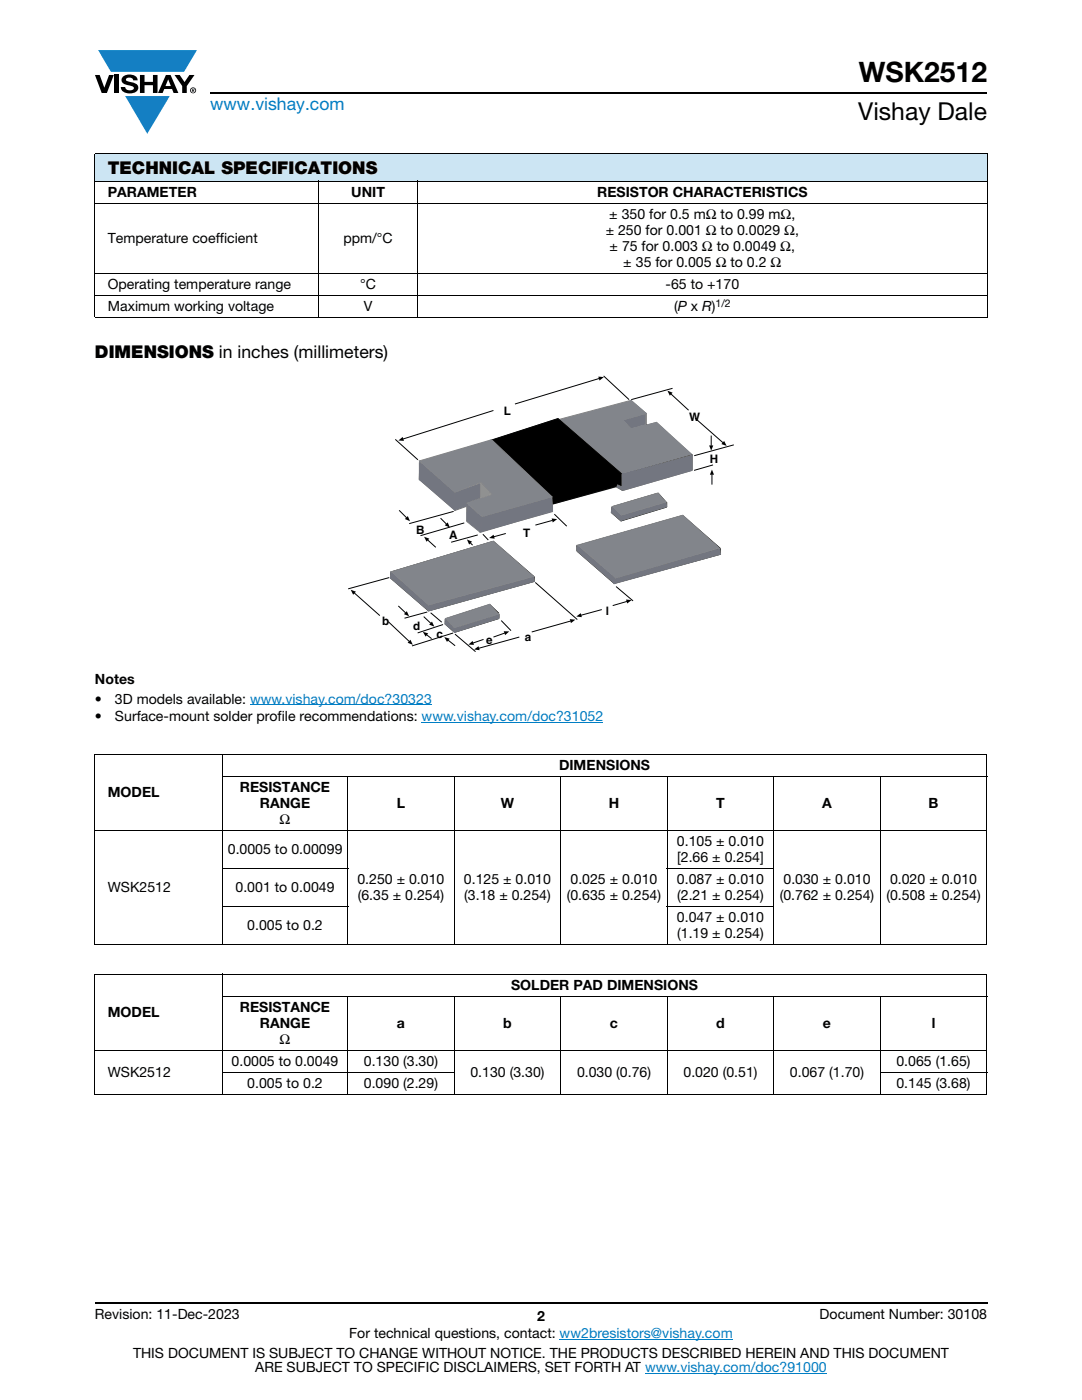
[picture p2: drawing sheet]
<svg xmlns="http://www.w3.org/2000/svg" width="216mm" height="279mm" viewBox="0 0 216 279" stroke-linecap="round" stroke-linejoin="round" font-family="sans-serif">
<g fill="#147fc3">
<path d="M19.6 10h19.7l-2.6 4.3h-1.1h-13.5z"/>
<path d="M25 19.2h8.9l-4.5 7.5z"/>
</g>
<g fill="#000">
<path d="M18.9 15h1l.9 2.5 1-2.5h.9l-1.4 3.6h-1zM22.9 15h.9v3.6h-.9zM24.6 15.3a2.1 2.1 0 0 1 2.8 .3l.1 .4h-.9a.79 .79 0 0 0-.7-.5 .79 .79 0 0 0-.8 .4l.3 .3 1 .2a1.08 1.08 0 0 1 1.2 1 1.08 1.08 0 0 1-1.1 1.2 1.73 1.73 0 0 1-2.4-1.2h.9a.96 .96 0 0 0 .8 .6 .96 .96 0 0 0 .9-.4 1.31 1.31 0 0 0-1.2-.6 1.03 1.03 0 0 1-1.1-.6 1.03 1.03 0 0 1 .2-1.1zM27.9 15h.9v1.3h1.7v-1.3h.9v3.6h-.9v-1.6h-1.7v1.6h-.9zM34.8 15h1.1l.9 1.4 1-1.4h1l-1.5 2.2v1.4h-.9v-1.4z"/>
<path d="M33.6 15.9l.5 1.3h-1.1zM33.1 15l-1.6 3.6h1l.3-.8h1.5l.3 .8h1l-1.6-3.6z"/>
<path d="M38.4 17.8h.2v.2h-.2zM38.3 17.7v.7h.1v-.3l.4 .3-.2-.3 .2-.2-.1-.2z"/>
<path d="M38.1 18a.46 .46 0 0 1 .9 0 .46 .46 0 0 1-.9 0zM37.9 18a.6 .6 0 0 0 1.2 0 .6 .6 0 0 0-1.2 0z"/>
</g>
<path d="M42 18.6h155M18.9 260h178.1" fill="none" stroke="#000" stroke-width=".36"/>
<path d="M49.9 140.6h36.3M84.1 144.2h36.3M111.7 267.3h34.5M128.7 274h36.3" fill="none" stroke="#007ec4" stroke-width=".2"/>
<path d="M18.9 30.7h178.1v5.5h-178.1z" fill="#cce5f3"/>
<g fill="none" stroke="#000" stroke-width=".2">
<path d="M18.9 30.7h178.1M18.9 36.2h178.1M18.9 30.8v32.5M63.5 36.1v27.4M83.4 36.1v27.4M197 30.8v32.5M18.9 40.6h178.1M18.9 54.5h178.1M18.9 58.9h178.1M18.9 63.4h178.1M18.9 150.5h178.1M18.9 150.6v37.8"/>
<path d="M44.3 154.9h152.7M44.4 150.5v38.1M69.4 154.9v33.7M90.6 154.9v33.7M111.9 154.9v33.7M133.1 154.9v33.7M154.4 154.9v33.7M175.6 154.9v33.7M196.9 150.6v37.8M18.9 165.7h178.1M44.3 173.3h25.2M133.1 173.3h21.4"/>
<path d="M18.9 188.5h178.1M18.9 194.5h178.1M18.9 194.5v23.9M44.3 180.9h25.2M44.3 198.9h152.7M44.4 194.4v24.1M69.4 198.8v19.7M90.6 198.8v19.7M111.9 198.8v19.7M133.1 180.9h21.4M133.1 198.8v19.7M154.4 198.8v19.7"/>
<path d="M175.6 198.8v19.7M196.9 194.5v23.9M18.9 209.6h178.1M18.9 218.4h178.1M44.3 214h46.4M175.6 214h21.4"/>
</g>
<g fill="none" stroke="#737680" stroke-width=".2">
<path d="M125.9 79.9l3.1 2.6M83.7 95.7l7.1 6.2M83.7 92.3v3.5M90.8 98.3v3.5M96.1 96.6l-5.4 1.7M96.1 96.5l2 2.2M97.9 98.8l-4.8 1.6M97.9 87.9l12.4 11.2M97.9 87.9l-14.2 4.3M110.3 99.3v2.8l-14.7 4.1M112 84.3l12.2 10.5M112.1 84.2l-.8-.7-13.3 4.4"/>
<path d="M122.9 97.1l1.1 .3M123 97.2l-12.6 3.4M124.2 94.8v3.1M124.3 84l1.6 1.7M128.7 82.5l-4.5 1.4M131 84.3l7.1 6.5M131.1 84.3l-5.2 1.4M138.1 90.9v2.9M138.1 93.9l-13.9 4M93.1 100.3v3.7"/>
</g>
<path d="M111.6 83.7l14.3-3.8 3 2.6-4.7 1.3 1.7 1.9 5.1-1.4 7.1 6.5-14 3.7z" fill="#82858b"/>
<path d="M111.6 83.7l14.3-3.8 3 2.6-4.7 1.3 1.7 1.9 5.1-1.4 7.1 6.5-14 3.7z" fill="none" stroke="#82858b" stroke-width=".2"/>
<path d="M93.2 100.6l2.9 2.5-.3 3.1-2.7-2.1z" fill="#737680"/>
<path d="M83.7 92.1l7.1 6.3M110.3 99.1l-14.3 4.2-.1 2.9M93.2 100.6l2.9 2.5-.3 3.1-2.7-2.1z" fill="none" stroke="#737680" stroke-width=".2"/>
<path d="M90.8 98.3l5-1.8v2.9l-2.7 .9-.1 .8-2.3 .8z" fill="#737680"/>
<path d="M90.8 98.3l5-1.8v2.9l-2.7 .9-.1 .8-2.3 .8z" fill="none" stroke="#737680" stroke-width=".2"/>
<g fill="none" stroke="#000" stroke-width=".2">
<path d="M119.6 75.5l-16.8 5.1M120.4 75l5.1 4.8M133.9 78.6l3.5 3.3M134.2 77.5l-8.2 2.3M78.9 87.7l4.5 4.1M98.5 81.9l-18.1 5.7M128.9 82.5v2.3M131.2 98.5l-9.1 2.7-.1 1.1M131.3 98.4l1.7 2M138.1 90.8l-13.9 3.9M138.7 83.5l5.6 4.9M141.9 86.9v2.1"/>
<path d="M142.1 94.7v2M142.3 92.8l-3.8 1.1M146.4 88.8l-7.9 2.1M77.9 115.3l7.6 6.6M77.9 114.2v1.1M98.3 108.1l-20.4 6.1 7.6 6.6M98.4 108l8.2 7.1v.8M106.6 115.2l-21.1 5.8M106.7 116l-21.2 5.9M115.1 108.9v1.1M115.1 108.9l7.5 6.4M115.2 110l7.3 6.4"/>
<path d="M122 102.2l1.9 1.8M122.2 101.2l1.8 1.8M122.6 116.4h.1M122.6 115.3l-.1 1M124 103v1M133 100.3l-9 2.7M133 101.2l-9.1 2.8M136.2 102.9l-21.1 6M136.2 102.9l7.5 6.6M143.6 109.5l-21 5.8M143.7 110.6l-21.3 5.8M85.5 120.9v1"/>
<path d="M88.9 123.5v1.1M99.6 122.4l-1.9-1.7-8.8 2.8 1.8 1.7v.9M99.6 122.6v.8l-8.9 2.8-1.8-1.7"/>
</g>
<g fill="#000">
<path d="M119.4 75.2l1.1 .1-.9 .6z" fill-rule="evenodd"/>
<path d="M133.2 78l1 .4-.5 .6z" fill-rule="evenodd"/>
<path d="M79.5 87.9l.8-.7 .3 .8z" fill-rule="evenodd"/>
<path d="M141.5 88.9h.8l-.4 1z" fill-rule="evenodd"/>
<path d="M142.1 93.7l.4 1h-.9z" fill-rule="evenodd"/>
<path d="M144.5 88l.5 1-1.1-.4z" fill-rule="evenodd"/>
</g>
<path d="M90.7 125.3l8.9-2.7-.1 .8-8.8 2.8z" fill="#737680"/>
<path d="M90.7 125.3l8.9-2.7-.1 .8-8.8 2.8z" fill="none" stroke="#737680" stroke-width=".2"/>
<g fill="none" stroke="#000" stroke-width=".2">
<path d="M98 87.8l13.3-4.3 12.8 11.1 .1 3.2-1.2-.7-12.7 3.5v-1.5zM70.7 118.3l5.1 4.6M77.7 115.3l-8.2 2.2M79.6 101.8l1.5 1.5M85.3 107.8l1.7 1.4M87.9 103.4l1.2 1.2M90.5 102.1l-8.9 2.4M92.6 104.4l-8.7 2.5M93.9 108.3l.4 .5M95.3 106.8l-5.3 1.4M106.8 116.2l8.4 7.4M122.9 117.1l3.4 2.8"/>
<path d="M133 100.2v1M143.8 109.5v1.2M77.5 124.1l4.2 3.9M79.5 120.9l1.4 1.4M84.5 123.1l1.5 1.3M85.1 126.7l1 .8M85.3 122.1l-4.6 1.3M85.9 122.3l2.2 1.9M88.4 124.6l-5.1 1.7M89.4 127.7l1.4 1.2M90.4 126.3l-8.2 2.6M90.8 126.6l4.1 3.5"/>
<path d="M96.5 127.6l-2.1 .7M100 123.8l2 2.1M100.7 126.3l-2.2 .8M103.6 127.1l-8.1 2.3M113.9 123.9l-7.8 2.2M120.1 121.7l-4.2 1.1M125.1 120l-2.8 .9"/>
</g>
<g fill="#000">
<path d="M70 117.7l1 .4-.5 .6z" fill-rule="evenodd"/>
<path d="M81.1 103.3l.3-.3 .4 1-1-.4z" fill-rule="evenodd"/>
<path d="M84.6 107.1l1.1 .4-.6 .6z" fill-rule="evenodd"/>
<path d="M89 104.5l.3-.2 .5 1-1.1-.5z" fill-rule="evenodd"/>
<path d="M93.2 107.7l1 .4-.6 .6z" fill-rule="evenodd"/>
<path d="M81.2 122l.4 1-1-.4z" fill-rule="evenodd"/>
<path d="M81.9 127.7l.5 1-1.1-.4z" fill-rule="evenodd"/>
<path d="M84.4 126.1l1 .3-.5 .7z" fill-rule="evenodd"/>
<path d="M86.2 124.1l.5 1-1.1-.4z" fill-rule="evenodd"/>
<path d="M88.7 127.1l1 .4-.5 .6z" fill-rule="evenodd"/>
<path d="M93.5 128.6l.8-.7 .3 .8z" fill-rule="evenodd"/>
<path d="M94.6 129.6l.9-.6 .2 .8z" fill-rule="evenodd"/>
<path d="M100.5 126h1.1l-.8 .8z" fill-rule="evenodd"/>
<path d="M113.7 123.6l1.1 .1-.9 .7z" fill-rule="evenodd"/>
<path d="M115 123l.9-.6 .2 .8z" fill-rule="evenodd"/>
<path d="M124.9 119.7l1.1 .1-.9 .6z" fill-rule="evenodd"/>
</g>
<path d="M98 87.8l13.3-4.3 12.8 11.1 .1 3.2-1.2-.7-12.7 3.5v-1.5z" fill="#000"/>
<path d="M78 114.2l7.4 6.5v1.1l-7.5-6.4z" fill="#737680"/>
<path d="M78 114.2l7.4 6.5v1.1l-7.5-6.4z" fill="none" stroke="#737680" stroke-width=".2"/>
<path d="M85.5 120.8l21-5.7 .1 .9-21.1 5.9z" fill="#737680"/>
<path d="M85.5 120.8l21-5.7 .1 .9-21.1 5.9z" fill="none" stroke="#737680" stroke-width=".2"/>
<path d="M88.9 123.6l1.7 1.6v.9l-1.8-1.6z" fill="#737680"/>
<path d="M88.9 123.6l1.7 1.6v.9l-1.8-1.6z" fill="none" stroke="#737680" stroke-width=".2"/>
<path d="M115.2 108.9l7.4 6.3-.1 1.2-7.4-6.4z" fill-rule="evenodd" fill="#737680"/>
<path d="M115.2 108.9l7.4 6.3-.1 1.2-7.4-6.4z" fill="none" stroke="#737680" stroke-width=".2"/>
<path d="M122.6 115.3l21.1-5.8 .1 1.1-21.2 5.9z" fill="#737680"/>
<path d="M122.6 115.3l21.1-5.8 .1 1.1-21.2 5.9z" fill="none" stroke="#737680" stroke-width=".2"/>
<path d="M122.1 101.3l1.9 1.6v1l-2-1.6z" fill="#737680"/>
<path d="M122.1 101.3l1.9 1.6v1l-2-1.6z" fill="none" stroke="#737680" stroke-width=".2"/>
<path d="M124.1 102.9l8.8-2.6 .1 .9-9.1 2.7z" fill="#737680"/>
<path d="M124.1 102.9l8.8-2.6 .1 .9-9.1 2.7z" fill="none" stroke="#737680" stroke-width=".2"/>
<path d="M124.3 83.8l4.6-1.3v2.2l-3 .9z" fill="#737680"/>
<path d="M124.3 83.8l4.6-1.3v2.2l-3 .9z" fill="none" stroke="#82858b" stroke-width=".2"/>
<path d="M124.1 94.6l14-3.8v3l-13.8 4.1-1.2-.6 .1-.5 .9 .4z" fill="#737680"/>
<path d="M124.1 94.6l14-3.8v3l-13.8 4.1-1.2-.6 .1-.5 .9 .4z" fill="none" stroke="#737680" stroke-width=".2"/>
<path d="M96.1 103.2l14-4 .1 2.8-14.3 4.2z" fill="#737680"/>
<path d="M96.1 103.2l14-4 .1 2.8-14.3 4.2z" fill="none" stroke="#737680" stroke-width=".2"/>
<path d="M83.8 92.2l6.9 6.1v3.4l-7.1-6z" fill="#737680"/>
<path d="M83.8 92.2l6.9 6.1v3.4l-7.1-6z" fill="none" stroke="#737680" stroke-width=".2"/>
<path d="M83.7 92l14.4-4.2 12 11.4-13.9 3.9-3-2.7 5-1.7-2.2-2.4-5.2 1.9z" fill="#82858b"/>
<path d="M83.7 92l14.4-4.2 12 11.4-13.9 3.9-3-2.7 5-1.7-2.2-2.4-5.2 1.9z" fill="none" stroke="#82858b" stroke-width=".2"/>
<path d="M78.1 114.1l20.4-6.1 8 7.1-21 5.6z" fill="#82858b"/>
<path d="M78.1 114.1l20.4-6.1 8 7.1-21 5.6z" fill="none" stroke="#82858b" stroke-width=".2"/>
<path d="M115.3 108.8l20.9-6 7.3 6.6-20.7 5.9z" fill="#82858b"/>
<path d="M115.3 108.8l20.9-6 7.3 6.6-20.7 5.9z" fill="none" stroke="#82858b" stroke-width=".2"/>
<path d="M122.2 101.1l9.1-2.7 1.6 1.8-9 2.6z" fill="#82858b"/>
<path d="M122.2 101.1l9.1-2.7 1.6 1.8-9 2.6z" fill="none" stroke="#82858b" stroke-width=".2"/>
<path d="M88.9 123.4l8.8-2.8 1.7 2-8.7 2.6z" fill="#82858b"/>
<path d="M88.9 123.4l8.8-2.8 1.7 2-8.7 2.6z" fill="none" stroke="#82858b" stroke-width=".2"/>
<path d="M96 96.5v2.9" fill="none" stroke="#737680" stroke-width=".2"/>
<path d="M95.8 99.4l2.2-.7z" fill="#8b8e92"/>
<path d="M95.8 99.4l2.2-.7z" fill="none" stroke="#8b8e92" stroke-width=".2"/>
<path d="M95.8 96.4l2.2 2.1-2.2 .8z" fill="#8b8e92"/>
<path d="M95.8 96.4l2.2 2.1-2.2 .8z" fill="none" stroke="#8b8e92" stroke-width=".2"/>
<path d="M96.3 106.6l1.1 1.2M100.9 106.5l-2.4 .6M110.3 103.9l-3.5 .9M110.6 102.6l2.5 2.4" fill="none" stroke="#000" stroke-width=".2"/>
<g fill="#000">
<path d="M97.6 107.4l.9-.7 .2 .8z" fill-rule="evenodd"/>
<path d="M110.1 103.5l1.1 .1-.9 .7z" fill-rule="evenodd"/>
</g>
<text font-size="5.6" x="171.3" y="16.4">WSK2512</text>
<text font-size="4.9" x="171.3" y="24">Vishay Dale</text>
<text font-size="3.5" fill="#007ec4" x="42" y="21.9">www.vishay.com</text>
<g font-size="3.5">
<text x="21.5" y="34.8">TECHNICAL SPECIFICATIONS</text>
<text x="18.9" y="71.4">DIMENSIONS in inches (millimeters)</text>
</g>
<g font-size="2.8">
<text x="21.5" y="39.3">PARAMETER</text>
<text x="70.1" y="39.3">UNIT</text>
<text x="119.2" y="39.3">RESISTOR CHARACTERISTICS</text>
<text x="120.9" y="46.9">± 250 for 0.001 Ω to 0.0029 Ω,</text>
<text x="121.6" y="43.7">± 350 for 0.5 mΩ to 0.99 mΩ,</text>
<text x="21.5" y="48.5">Temperature coefficient</text>
<text x="68.5" y="48.5">ppm/°C</text>
<text x="121.6" y="50.1">± 75 for 0.003 Ω to 0.0049 Ω,</text>
<text x="124.4" y="53.3">± 35 for 0.005 Ω to 0.2 Ω</text>
<text x="21.5" y="57.7">Operating temperature range</text>
<text x="71.9" y="57.7">°C</text>
<text x="132.8" y="57.7">-65 to +170</text>
<text x="21.5" y="62.1">Maximum working voltage</text>
<text x="72.6" y="62.1">V</text>
<text x="134.5" y="62.1">(P x R)</text>
<text x="18.9" y="136.5">Notes</text>
<text x="18.9" y="140.4">•</text>
<text x="18.9" y="144">•</text>
<text x="22.9" y="140.4">3D models available: www.vishay.com/doc?30323</text>
<text x="22.9" y="144">Surface-mount solder profile recommendations: www.vishay.com/doc?31052</text>
<text x="111.5" y="153.6">DIMENSIONS</text>
<text x="21.5" y="159">MODEL</text>
<text x="47.9" y="158.1">RESISTANCE</text>
<text x="51.9" y="161.2">RANGE</text>
<text x="79.2" y="161.2">L</text>
<text x="99.9" y="161.2">W</text>
<text x="121.5" y="161.2">H</text>
<text x="142.9" y="161.2">T</text>
<text x="164.1" y="161.2">A</text>
<text x="185.3" y="161.2">B</text>
<text x="55.8" y="164.4">Ω</text>
<text x="45.4" y="170.4">0.0005 to 0.00099</text>
<text x="135.1" y="168.8">0.105 ± 0.010</text>
<text x="135.1" y="172">[2.66 ± 0.254]</text>
<text x="21.5" y="178">WSK2512</text>
<text x="47" y="178">0.001 to 0.0049</text>
<text x="71.3" y="176.4">0.250 ± 0.010</text>
<text x="71.4" y="179.6">(6.35 ± 0.254)</text>
<text x="92.6" y="176.4">0.125 ± 0.010</text>
<text x="92.6" y="179.6">(3.18 ± 0.254)</text>
<text x="113.1" y="179.6">(0.635 ± 0.254)</text>
<text x="113.8" y="176.4">0.025 ± 0.010</text>
<text x="135.1" y="176.4">0.087 ± 0.010</text>
<text x="135.1" y="179.6">(2.21 ± 0.254)</text>
<text x="155.6" y="179.6">(0.762 ± 0.254)</text>
<text x="156.3" y="176.4">0.030 ± 0.010</text>
<text x="176.9" y="179.6">(0.508 ± 0.254)</text>
<text x="177.6" y="176.4">0.020 ± 0.010</text>
<text x="49.3" y="185.6">0.005 to 0.2</text>
<text x="135.1" y="184">0.047 ± 0.010</text>
<text x="135.1" y="187.2">(1.19 ± 0.254)</text>
<text x="102" y="197.6">SOLDER PAD DIMENSIONS</text>
<text x="21.5" y="202.9">MODEL</text>
<text x="47.9" y="202">RESISTANCE</text>
<text x="51.9" y="205.1">RANGE</text>
<text x="55.8" y="208.3">Ω</text>
<text x="79.2" y="205.1">a</text>
<text x="100.4" y="205.1">b</text>
<text x="121.7" y="205.1">c</text>
<text x="142.9" y="205.1">d</text>
<text x="164.2" y="205.1">e</text>
<text x="185.9" y="205.1">l</text>
<text x="21.5" y="214.9">WSK2512</text>
<text x="46.2" y="212.7">0.0005 to 0.0049</text>
<text x="72.6" y="212.7">0.130 (3.30)</text>
<text x="93.9" y="214.9">0.130 (3.30)</text>
<text x="115.1" y="214.9">0.030 (0.76)</text>
<text x="136.4" y="214.9">0.020 (0.51)</text>
<text x="157.6" y="214.9">0.067 (1.70)</text>
<text x="178.9" y="212.7">0.065 (1.65)</text>
<text x="49.3" y="217.1">0.005 to 0.2</text>
<text x="72.6" y="217.1">0.090 (2.29)</text>
<text x="178.9" y="217.1">0.145 (3.68)</text>
<text x="18.9" y="263.3">Revision: 11-Dec-2023</text>
<text x="107.2" y="263.6">2</text>
<text x="163.6" y="263.3">Document Number: 30108</text>
<text x="69.7" y="267.1">For technical questions, contact: ww2bresistors@vishay.com</text>
<text x="26.5" y="271">THIS DOCUMENT IS SUBJECT TO CHANGE WITHOUT NOTICE. THE PRODUCTS DESCRIBED HEREIN AND THIS DOCUMENT</text>
<text x="50.9" y="273.8">ARE SUBJECT TO SPECIFIC DISCLAIMERS, SET FORTH AT www.vishay.com/doc?91000</text>
</g>
<g font-size="2.3">
<text x="100.5" y="82.9">L</text>
<text x="137.5" y="83.9">W</text>
<text x="141.6" y="92.5">H</text>
<text x="83" y="106.5">B</text>
<text x="89.6" y="107.6">A</text>
<text x="104.4" y="107.1">T</text>
<text x="76.2" y="124.8">b</text>
<text x="82.4" y="125.7">d</text>
<text x="120.9" y="122.6">l</text>
<text x="87.1" y="127.3">c</text>
<text x="97" y="128.5">e</text>
<text x="104.8" y="127.9">a</text>
</g>
<text font-size="2.1" x="142.7" y="61.2">1/2</text>
</svg>
